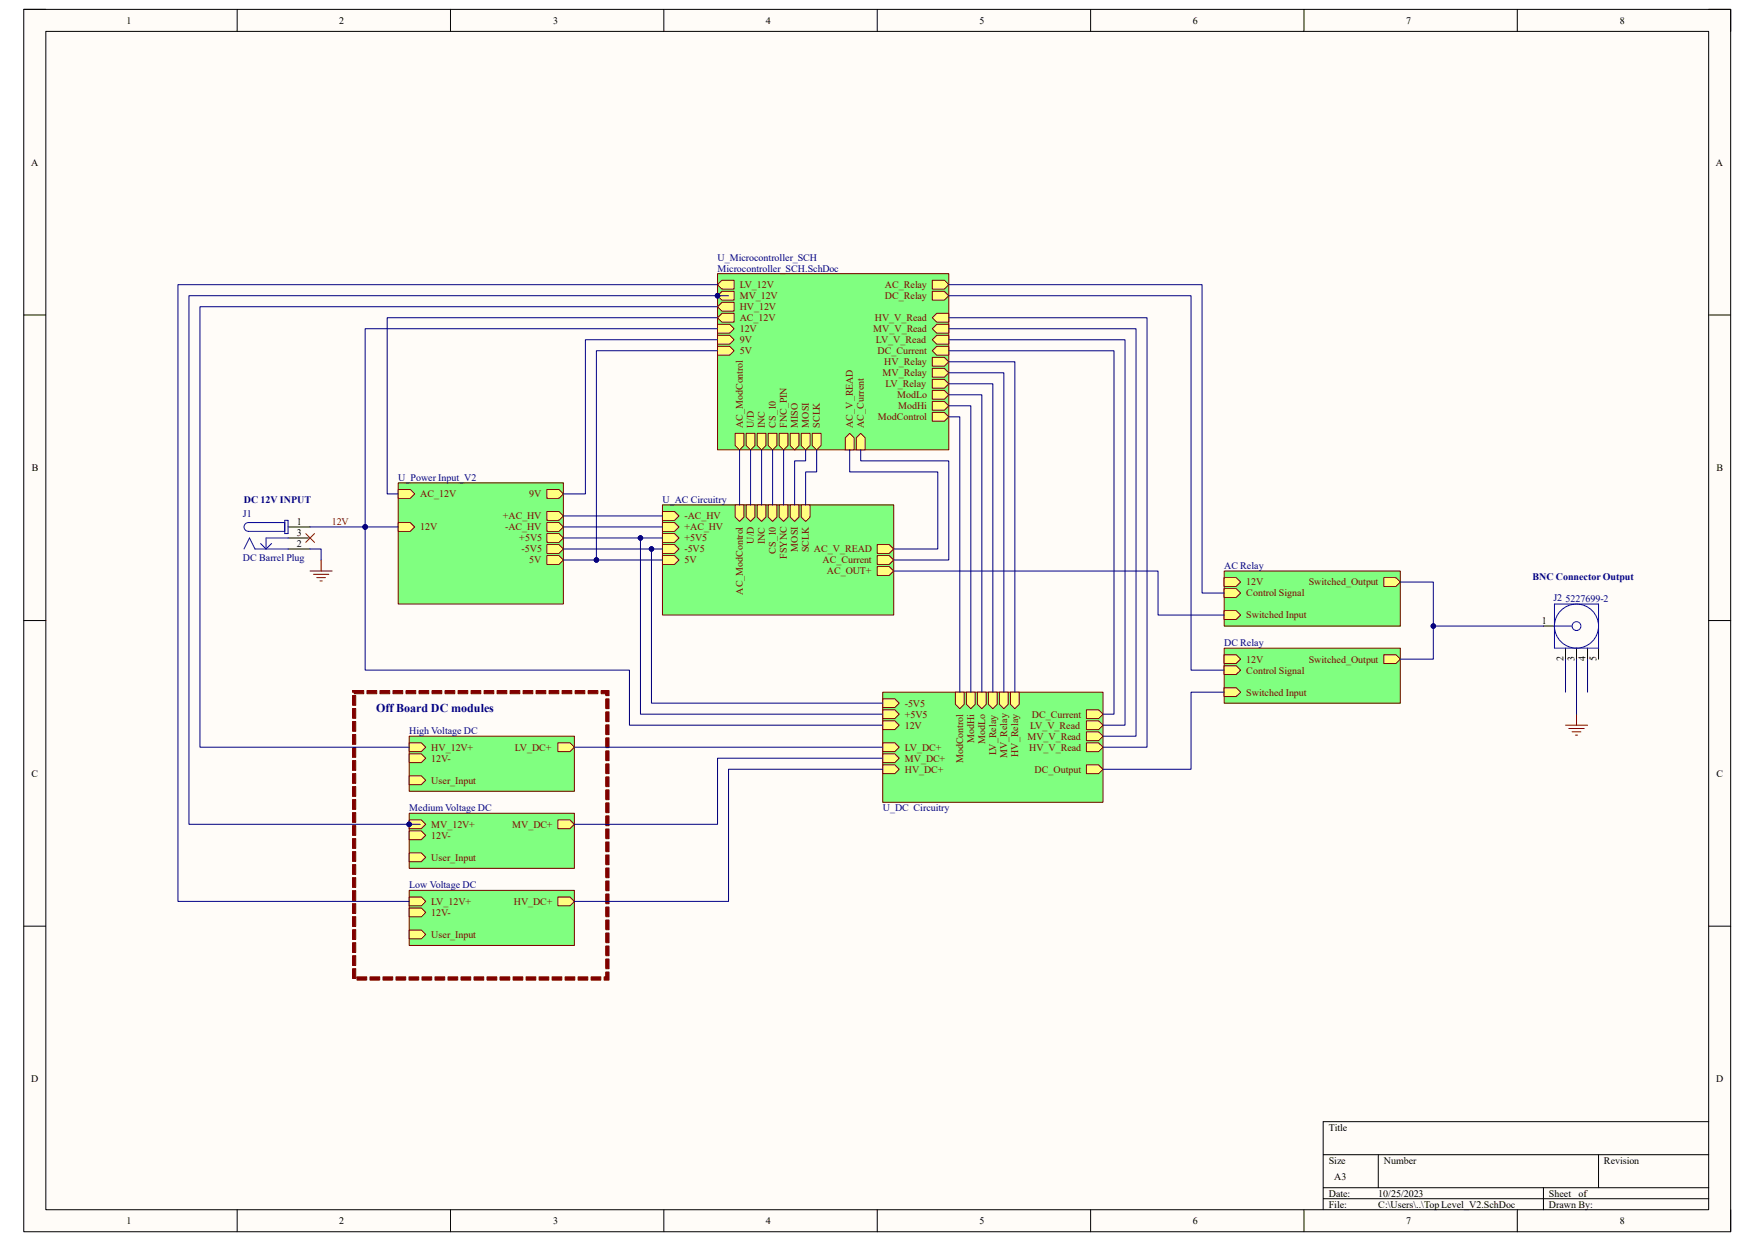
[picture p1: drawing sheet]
<svg xmlns="http://www.w3.org/2000/svg" width="297mm" height="210mm" viewBox="0 0 297 210" stroke-linecap="round" stroke-linejoin="round" font-family="sans-serif">
<path d="M4 1.6h288.9v206.8h-288.9z" fill-rule="evenodd" fill="#fffcf8"/>
<path d="M4 1.6h288.9v206.8h-288.9z" fill="none" stroke="#000" stroke-width=".17"/>
<path d="M7.8 5.3h281.4v199.4h-281.4z" fill-rule="evenodd" fill="#fffcf8"/>
<g fill="none" stroke="#000" stroke-width=".17">
<path d="M4 1.6h3.7M7.8 5.3h281.4v199.4h-281.4zM40.1 1.6v3.7M76.2 1.6v3.7M112.3 1.6v3.7M148.5 1.6v3.7M184.6 1.6v3.7M220.7 1.6v3.7M256.8 1.6v3.7M289.2 1.6h3.7v3.7M4 53.3h3.7M289.2 53.3h3.7"/>
<path d="M4 105h3.8M289.2 105h3.7M4 156.7h3.8M289.2 156.7h3.7M223.9 195.4h65.3M233.3 195.4v5.6M270.5 195.4v5.6M289.2 189.8h-65.3v14.9M40.1 204.7v3.7M76.2 204.7v3.7M112.4 204.7v3.7M148.5 204.7v3.7"/>
<path d="M184.6 204.7v3.7M220.7 204.7v3.7M223.9 201h65.3M223.9 202.9h65.3M256.8 204.7v3.7M261.2 201v3.7M292.9 204.7v3.7"/>
</g>
<path d="M121.4 46.3h39.2v29.8h-39.2z" fill-rule="evenodd" fill="#80ff80"/>
<path d="M121.4 46.3h39.2v29.8h-39.2z" fill="none" stroke="#800000" stroke-width=".17"/>
<circle cx="121.4" cy="50" r=".37" fill="#000080"/>
<circle cx="121.4" cy="50" r=".37" fill="none" stroke="#000080" stroke-width=".17"/>
<path d="M121.4 56.7h2.1l.7 .8-.7 .7h-2.1z" fill-rule="evenodd" fill="#ffff80"/>
<path d="M121.4 56.7h2.1l.7 .8-.7 .7h-2.1z" fill="none" stroke="#800000" stroke-width=".17"/>
<path d="M143.8 73.3l.7 .8v2h-1.4v-2z" fill-rule="evenodd" fill="#ffff80"/>
<path d="M143.8 73.3l.7 .8v2h-1.4v-2z" fill="none" stroke="#800000" stroke-width=".17"/>
<path d="M157.8 57.5l.7-.8h2.1v1.5h-2.1z" fill-rule="evenodd" fill="#ffff80"/>
<path d="M157.8 57.5l.7-.8h2.1v1.5h-2.1z" fill="none" stroke="#800000" stroke-width=".17"/>
<path d="M157.8 55.6l.7-.7h2.1v1.5h-2.1z" fill-rule="evenodd" fill="#ffff80"/>
<path d="M157.8 55.6l.7-.7h2.1v1.5h-2.1z" fill="none" stroke="#800000" stroke-width=".17"/>
<path d="M157.8 53.8l.7-.8h2.1v1.5h-2.1z" fill-rule="evenodd" fill="#ffff80"/>
<path d="M157.8 53.8l.7-.8h2.1v1.5h-2.1z" fill="none" stroke="#800000" stroke-width=".17"/>
<path d="M157.8 69.8h2l.8 .7-.8 .8h-2z" fill-rule="evenodd" fill="#ffff80"/>
<path d="M157.8 69.8h2l.8 .7-.8 .8h-2z" fill="none" stroke="#800000" stroke-width=".17"/>
<path d="M157.8 47.4h2l.8 .8-.8 .7h-2z" fill-rule="evenodd" fill="#ffff80"/>
<path d="M157.8 47.4h2l.8 .8-.8 .7h-2z" fill="none" stroke="#800000" stroke-width=".17"/>
<path d="M157.8 59.4l.7-.8h2.1v1.5h-2.1z" fill-rule="evenodd" fill="#ffff80"/>
<path d="M157.8 59.4l.7-.8h2.1v1.5h-2.1z" fill="none" stroke="#800000" stroke-width=".17"/>
<path d="M144.9 74.1l.8-.8 .7 .8v2h-1.5z" fill-rule="evenodd" fill="#ffff80"/>
<path d="M144.9 74.1l.8-.8 .7 .8v2h-1.5z" fill="none" stroke="#800000" stroke-width=".17"/>
<path d="M157.8 49.3h2l.8 .7-.8 .8h-2z" fill-rule="evenodd" fill="#ffff80"/>
<path d="M157.8 49.3h2l.8 .7-.8 .8h-2z" fill="none" stroke="#800000" stroke-width=".17"/>
<path d="M131.9 73.3h1.5v2.1l-.8 .7-.7-.7z" fill-rule="evenodd" fill="#ffff80"/>
<path d="M131.9 73.3h1.5v2.1l-.8 .7-.7-.7z" fill="none" stroke="#800000" stroke-width=".17"/>
<path d="M157.8 64.2h2l.8 .7-.8 .8h-2z" fill-rule="evenodd" fill="#ffff80"/>
<path d="M157.8 64.2h2l.8 .7-.8 .8h-2z" fill="none" stroke="#800000" stroke-width=".17"/>
<path d="M157.8 62.3h2l.8 .8-.8 .7h-2z" fill-rule="evenodd" fill="#ffff80"/>
<path d="M157.8 62.3h2l.8 .8-.8 .7h-2z" fill="none" stroke="#800000" stroke-width=".17"/>
<path d="M157.8 60.5h2l.8 .7-.8 .8h-2z" fill-rule="evenodd" fill="#ffff80"/>
<path d="M157.8 60.5h2l.8 .7-.8 .8h-2z" fill="none" stroke="#800000" stroke-width=".17"/>
<path d="M157.8 66.1h2l.8 .7-.8 .8h-2z" fill-rule="evenodd" fill="#ffff80"/>
<path d="M157.8 66.1h2l.8 .7-.8 .8h-2z" fill="none" stroke="#800000" stroke-width=".17"/>
<path d="M157.8 67.9h2l.8 .8-.8 .7h-2z" fill-rule="evenodd" fill="#ffff80"/>
<path d="M157.8 67.9h2l.8 .8-.8 .7h-2z" fill="none" stroke="#800000" stroke-width=".17"/>
<path d="M130 73.3h1.5v2.1l-.7 .7-.8-.7z" fill-rule="evenodd" fill="#ffff80"/>
<path d="M130 73.3h1.5v2.1l-.7 .7-.8-.7z" fill="none" stroke="#800000" stroke-width=".17"/>
<path d="M124.4 73.3h1.5v2.1l-.7 .7-.8-.7z" fill-rule="evenodd" fill="#ffff80"/>
<path d="M124.4 73.3h1.5v2.1l-.7 .7-.8-.7z" fill="none" stroke="#800000" stroke-width=".17"/>
<path d="M128.1 73.3h1.5v2.1l-.7 .7-.8-.7z" fill-rule="evenodd" fill="#ffff80"/>
<path d="M128.1 73.3h1.5v2.1l-.7 .7-.8-.7z" fill="none" stroke="#800000" stroke-width=".17"/>
<path d="M126.3 73.3h1.5v2.1l-.8 .7-.7-.7z" fill-rule="evenodd" fill="#ffff80"/>
<path d="M126.3 73.3h1.5v2.1l-.8 .7-.7-.7z" fill="none" stroke="#800000" stroke-width=".17"/>
<path d="M121.4 54.9h2.1l.7 .7-.7 .8h-2.1z" fill-rule="evenodd" fill="#ffff80"/>
<path d="M121.4 54.9h2.1l.7 .7-.7 .8h-2.1z" fill="none" stroke="#800000" stroke-width=".17"/>
<path d="M121.4 48.2l.8-.8h2v1.5h-2z" fill-rule="evenodd" fill="#ffff80"/>
<path d="M121.4 48.2l.8-.8h2v1.5h-2z" fill="none" stroke="#800000" stroke-width=".17"/>
<path d="M121.4 50l.8-.7h2v1.5h-2z" fill-rule="evenodd" fill="#ffff80"/>
<path d="M121.4 50l.8-.7h2v1.5h-2z" fill="none" stroke="#800000" stroke-width=".17"/>
<circle cx="121.4" cy="50" r=".37" fill="#000080"/>
<circle cx="121.4" cy="50" r=".37" fill="none" stroke="#000080" stroke-width=".17"/>
<path d="M121.4 51.9l.8-.7h2v1.5h-2z" fill-rule="evenodd" fill="#ffff80"/>
<path d="M121.4 51.9l.8-.7h2v1.5h-2z" fill="none" stroke="#800000" stroke-width=".17"/>
<path d="M121.4 53.8l.8-.8h2v1.5h-2z" fill-rule="evenodd" fill="#ffff80"/>
<path d="M121.4 53.8l.8-.8h2v1.5h-2z" fill="none" stroke="#800000" stroke-width=".17"/>
<path d="M133.7 73.3h1.5v2.1l-.7 .7-.8-.7z" fill-rule="evenodd" fill="#ffff80"/>
<path d="M133.7 73.3h1.5v2.1l-.7 .7-.8-.7z" fill="none" stroke="#800000" stroke-width=".17"/>
<path d="M135.6 73.3h1.5v2.1l-.8 .7-.7-.7z" fill-rule="evenodd" fill="#ffff80"/>
<path d="M135.6 73.3h1.5v2.1l-.8 .7-.7-.7z" fill="none" stroke="#800000" stroke-width=".17"/>
<path d="M137.5 73.3h1.5v2.1l-.8 .7-.7-.7z" fill-rule="evenodd" fill="#ffff80"/>
<path d="M137.5 73.3h1.5v2.1l-.8 .7-.7-.7z" fill="none" stroke="#800000" stroke-width=".17"/>
<path d="M121.4 58.6h2.1l.7 .8-.7 .7h-2.1z" fill-rule="evenodd" fill="#ffff80"/>
<path d="M121.4 58.6h2.1l.7 .8-.7 .7h-2.1z" fill="none" stroke="#800000" stroke-width=".17"/>
<path d="M69.3 150.7h27.9v9.3h-27.9z" fill-rule="evenodd" fill="#80ff80"/>
<path d="M69.3 150.7h27.9v9.3h-27.9z" fill="none" stroke="#800000" stroke-width=".17"/>
<path d="M69.3 151.8h2l.7 .7-.7 .8h-2z" fill-rule="evenodd" fill="#ffff80"/>
<path d="M69.3 151.8h2l.7 .7-.7 .8h-2z" fill="none" stroke="#800000" stroke-width=".17"/>
<path d="M69.3 153.7h2l.7 .7-.7 .8h-2z" fill-rule="evenodd" fill="#ffff80"/>
<path d="M69.3 153.7h2l.7 .7-.7 .8h-2z" fill="none" stroke="#800000" stroke-width=".17"/>
<path d="M69.3 157.4h2l.7 .7-.7 .8h-2z" fill-rule="evenodd" fill="#ffff80"/>
<path d="M69.3 157.4h2l.7 .7-.7 .8h-2z" fill="none" stroke="#800000" stroke-width=".17"/>
<path d="M94.4 151.8h2.1l.7 .7-.7 .8h-2.1z" fill-rule="evenodd" fill="#ffff80"/>
<path d="M94.4 151.8h2.1l.7 .7-.7 .8h-2.1z" fill="none" stroke="#800000" stroke-width=".17"/>
<path d="M69.3 124.6h27.9v9.3h-27.9z" fill-rule="evenodd" fill="#80ff80"/>
<path d="M69.3 124.6h27.9v9.3h-27.9z" fill="none" stroke="#800000" stroke-width=".17"/>
<path d="M69.3 125.7h2l.7 .7-.7 .8h-2z" fill-rule="evenodd" fill="#ffff80"/>
<path d="M69.3 125.7h2l.7 .7-.7 .8h-2z" fill="none" stroke="#800000" stroke-width=".17"/>
<path d="M69.3 127.6h2l.7 .7-.7 .8h-2z" fill-rule="evenodd" fill="#ffff80"/>
<path d="M69.3 127.6h2l.7 .7-.7 .8h-2z" fill="none" stroke="#800000" stroke-width=".17"/>
<path d="M69.3 131.3h2l.7 .7-.7 .8h-2z" fill-rule="evenodd" fill="#ffff80"/>
<path d="M69.3 131.3h2l.7 .7-.7 .8h-2z" fill="none" stroke="#800000" stroke-width=".17"/>
<path d="M94.4 125.7h2.1l.7 .7-.7 .8h-2.1z" fill-rule="evenodd" fill="#ffff80"/>
<path d="M94.4 125.7h2.1l.7 .7-.7 .8h-2.1z" fill="none" stroke="#800000" stroke-width=".17"/>
<path d="M69.3 137.6h27.9v9.3h-27.9z" fill-rule="evenodd" fill="#80ff80"/>
<path d="M69.3 137.6h27.9v9.3h-27.9z" fill="none" stroke="#800000" stroke-width=".17"/>
<circle cx="69.3" cy="139.5" r=".37" fill="#000080"/>
<circle cx="69.3" cy="139.5" r=".37" fill="none" stroke="#000080" stroke-width=".17"/>
<path d="M69.3 138.8h2l.7 .7-.7 .7h-2z" fill-rule="evenodd" fill="#ffff80"/>
<path d="M69.3 138.8h2l.7 .7-.7 .7h-2z" fill="none" stroke="#800000" stroke-width=".17"/>
<circle cx="69.3" cy="139.5" r=".37" fill="#000080"/>
<circle cx="69.3" cy="139.5" r=".37" fill="none" stroke="#000080" stroke-width=".17"/>
<path d="M69.3 140.6h2l.7 .8-.7 .7h-2z" fill-rule="evenodd" fill="#ffff80"/>
<path d="M69.3 140.6h2l.7 .8-.7 .7h-2z" fill="none" stroke="#800000" stroke-width=".17"/>
<path d="M69.3 144.3h2l.7 .8-.7 .7h-2z" fill-rule="evenodd" fill="#ffff80"/>
<path d="M69.3 144.3h2l.7 .8-.7 .7h-2z" fill="none" stroke="#800000" stroke-width=".17"/>
<path d="M94.4 138.8h2.1l.7 .7-.7 .7h-2.1z" fill-rule="evenodd" fill="#ffff80"/>
<path d="M52.5 96.6h3.7M53 97.2h2.6M53.6 97.8h1.5M54.2 98.3h.3M54.3 94.8v1.8M94.4 138.8h2.1l.7 .7-.7 .7h-2.1z" fill="none" stroke="#800000" stroke-width=".17"/>
<path d="M59.7 163.9h.5v1.7h-.5zM59.7 161.7h.5v1.7h-.5zM59.7 159.5h.5v1.7h-.5zM59.7 157.3h.5v1.7h-.5zM59.7 155.1h.5v1.7h-.5zM59.7 152.9h.5v1.7h-.5zM59.7 150.7h.5v1.7h-.5zM59.7 148.5h.5v1.7h-.5zM59.7 146.3h.5v1.7h-.5zM59.7 144.1h.5v1.7h-.5zM59.7 141.9h.5v1.7h-.5zM59.7 139.7h.5v1.7h-.5zM59.7 137.5h.5v1.7h-.5zM59.7 135.3h.5v1.7h-.5zM59.7 133.1h.5v1.7h-.5zM59.7 130.9h.5v1.7h-.5zM59.7 128.7h.5v1.7h-.5zM59.7 126.5h.5v1.7h-.5zM59.7 124.3h.5v1.7h-.5zM59.7 122.1h.5v1.7h-.5zM59.7 119.9h.5v1.7h-.5zM59.7 117.7h.5v1.7h-.5zM59.7 116.9h1.9v.5h-1.7l.3-.3-.5 .1zM62.1 116.9h1.7v.5h-1.7zM64.3 116.9h1.7v.5h-1.7zM66.5 116.9h1.7v.5h-1.7zM68.7 116.9h1.7v.5h-1.7zM70.9 116.9h1.7v.5h-1.7zM73.1 116.9h1.7v.5h-1.7zM75.3 116.9h1.7v.5h-1.7zM77.5 116.9h1.7v.5h-1.7zM79.7 116.9h1.7v.5h-1.7zM81.9 116.9h1.7v.5h-1.7zM84.1 116.9h1.7v.5h-1.7zM86.3 116.9h1.7v.5h-1.7zM88.5 116.9h1.7v.5h-1.7zM90.7 116.9h1.7v.5h-1.7zM92.9 116.9h1.7v.5h-1.7zM95.1 116.9h1.7v.5h-1.7zM97.3 116.9h1.7v.5h-1.7zM99.5 116.9h1.7v.5h-1.7zM101.7 116.9h1.4v.8h-.6v-.6l.3 .3h-1.1zM102.5 118.3h.6v1.6h-.6zM102.5 120.5h.6v1.6h-.6zM102.5 122.7h.6v1.6h-.6zM102.5 124.9h.6v1.6h-.6zM102.5 127.1h.6v1.6h-.6zM102.5 129.3h.6v1.6h-.6zM102.5 131.5h.6v1.6h-.6zM102.5 133.7h.6v1.6h-.6zM102.5 135.9h.6v1.6h-.6zM102.5 138.1h.6v1.6h-.6zM102.5 140.3h.6v1.6h-.6zM102.5 142.5h.6v1.6h-.6zM102.5 144.7h.6v1.6h-.6zM102.5 146.9h.6v1.6h-.6zM102.5 149.1h.6v1.6h-.6zM102.5 151.3h.6v1.6h-.6zM102.5 153.5h.6v1.6h-.6zM102.5 155.7h.6v1.6h-.6zM102.5 157.9h.6v1.6h-.6zM102.5 160.1h.6v1.6h-.6zM102.5 162.3h.6v1.6h-.6zM102.5 164.5h.6v1.4h-.9v-.6h.6l-.3 .3zM100 165.3h1.7v.6h-1.7zM97.8 165.3h1.7v.6h-1.7zM95.6 165.3h1.7v.6h-1.7zM93.4 165.3h1.7v.6h-1.7zM91.2 165.3h1.7v.6h-1.7zM89 165.3h1.7v.6h-1.7zM86.8 165.3h1.7v.6h-1.7zM84.6 165.3h1.7v.6h-1.7zM82.4 165.3h1.7v.6h-1.7zM80.2 165.3h1.7v.6h-1.7zM78 165.3h1.7v.6h-1.7zM75.8 165.3h1.7v.6h-1.7zM73.6 165.3h1.7v.6h-1.7zM71.4 165.3h1.7v.6h-1.7zM69.2 165.3h1.7v.6h-1.7zM67 165.3h1.7v.6h-1.7zM64.8 165.3h1.7v.6h-1.7zM62.6 165.3h1.7v.6h-1.7zM60.4 165.3h1.7v.6h-1.7z" fill="#800000" stroke="#800000" stroke-width=".17"/>
<path d="M48.8 89.2h3.7M48.8 91h3.7M48.8 92.9h3.7" fill="none" stroke="#000" stroke-width=".17"/>
<path d="M41.3 92.9l.9-1.9 1 1.9h5.6M44.1 92l.9 .9M46 92l-1 .9M48.2 88.4h-6.2a.74 .74 0 0 0-.7 .8 .74 .74 0 0 0 .7 .7h6.2M48.2 88.1h.6v2.2h-.6zM48.8 91h-3.8v1.9" fill="none" stroke="#00f" stroke-width=".17"/>
<path d="M51.7 90.3l1.5 1.5M53.2 90.3l-1.5 1.5" fill="none" stroke="#f00" stroke-width=".17"/>
<path d="M67.4 81.7h27.9v20.5h-27.9z" fill-rule="evenodd" fill="#80ff80"/>
<path d="M67.4 81.7h27.9v20.5h-27.9z" fill="none" stroke="#800000" stroke-width=".17"/>
<path d="M92.5 92.2h2.1l.7 .7-.7 .8h-2.1z" fill-rule="evenodd" fill="#ffff80"/>
<path d="M92.5 92.2h2.1l.7 .7-.7 .8h-2.1z" fill="none" stroke="#800000" stroke-width=".17"/>
<path d="M92.5 90.3h2.1l.7 .7-.7 .8h-2.1z" fill-rule="evenodd" fill="#ffff80"/>
<path d="M92.5 90.3h2.1l.7 .7-.7 .8h-2.1z" fill="none" stroke="#800000" stroke-width=".17"/>
<path d="M92.5 94h2.1l.7 .8-.7 .7h-2.1z" fill-rule="evenodd" fill="#ffff80"/>
<path d="M92.5 94h2.1l.7 .8-.7 .7h-2.1z" fill="none" stroke="#800000" stroke-width=".17"/>
<path d="M92.5 82.8h2.1l.7 .8-.7 .7h-2.1z" fill-rule="evenodd" fill="#ffff80"/>
<path d="M92.5 82.8h2.1l.7 .8-.7 .7h-2.1z" fill="none" stroke="#800000" stroke-width=".17"/>
<path d="M67.4 82.8h2l.8 .8-.8 .7h-2z" fill-rule="evenodd" fill="#ffff80"/>
<path d="M67.4 82.8h2l.8 .8-.8 .7h-2z" fill="none" stroke="#800000" stroke-width=".17"/>
<path d="M92.5 88.4h2.1l.7 .8-.7 .7h-2.1z" fill-rule="evenodd" fill="#ffff80"/>
<path d="M92.5 88.4h2.1l.7 .8-.7 .7h-2.1z" fill="none" stroke="#800000" stroke-width=".17"/>
<path d="M92.5 86.6h2.1l.7 .7-.7 .8h-2.1z" fill-rule="evenodd" fill="#ffff80"/>
<path d="M92.5 86.6h2.1l.7 .7-.7 .8h-2.1z" fill="none" stroke="#800000" stroke-width=".17"/>
<path d="M67.4 88.4h2l.8 .8-.8 .7h-2z" fill-rule="evenodd" fill="#ffff80"/>
<path d="M67.4 88.4h2l.8 .8-.8 .7h-2zM264.9 122.7h3.8M265.5 123.3h2.6M266.1 123.8h1.4M266.6 124.4h.4M266.8 120.9v1.8" fill="none" stroke="#800000" stroke-width=".17"/>
<path d="M261.2 105.9h1.9M264.9 109.7v1.8M266.8 109.7v1.8M268.7 109.7v1.8M270.5 109.7v1.8" fill="none" stroke="#000" stroke-width=".17"/>
<g fill="none" stroke="#00f" stroke-width=".17">
<path d="M263.1 102.2h7.4v7.5h-7.4zM263.1 105.9h3"/>
<circle cx="266.8" cy="106" r="3.7"/>
<circle cx="266.8" cy="106" r=".75"/>
</g>
<path d="M149.4 117.1h37.3v18.7h-37.3z" fill-rule="evenodd" fill="#80ff80"/>
<path d="M149.4 117.1h37.3v18.7h-37.3z" fill="none" stroke="#800000" stroke-width=".17"/>
<path d="M149.4 125.7h2l.8 .7-.8 .8h-2z" fill-rule="evenodd" fill="#ffff80"/>
<path d="M149.4 125.7h2l.8 .7-.8 .8h-2z" fill="none" stroke="#800000" stroke-width=".17"/>
<path d="M149.4 127.6h2l.8 .7-.8 .8h-2z" fill-rule="evenodd" fill="#ffff80"/>
<path d="M149.4 127.6h2l.8 .7-.8 .8h-2z" fill="none" stroke="#800000" stroke-width=".17"/>
<path d="M149.4 129.4h2l.8 .8-.8 .7h-2z" fill-rule="evenodd" fill="#ffff80"/>
<path d="M149.4 129.4h2l.8 .8-.8 .7h-2z" fill="none" stroke="#800000" stroke-width=".17"/>
<path d="M183.9 123.8h2l.8 .8-.8 .7h-2z" fill-rule="evenodd" fill="#ffff80"/>
<path d="M183.9 123.8h2l.8 .8-.8 .7h-2z" fill="none" stroke="#800000" stroke-width=".17"/>
<path d="M183.9 122h2l.8 .7-.8 .8h-2z" fill-rule="evenodd" fill="#ffff80"/>
<path d="M183.9 122h2l.8 .7-.8 .8h-2z" fill="none" stroke="#800000" stroke-width=".17"/>
<path d="M183.9 125.7h2l.8 .7-.8 .8h-2z" fill-rule="evenodd" fill="#ffff80"/>
<path d="M183.9 125.7h2l.8 .7-.8 .8h-2z" fill="none" stroke="#800000" stroke-width=".17"/>
<path d="M149.4 120.1h2l.8 .8-.8 .7h-2z" fill-rule="evenodd" fill="#ffff80"/>
<path d="M149.4 120.1h2l.8 .8-.8 .7h-2z" fill="none" stroke="#800000" stroke-width=".17"/>
<path d="M149.4 118.3h2l.8 .7-.8 .7h-2z" fill-rule="evenodd" fill="#ffff80"/>
<path d="M149.4 118.3h2l.8 .7-.8 .7h-2z" fill="none" stroke="#800000" stroke-width=".17"/>
<path d="M161.7 117.1h1.5v2.1l-.8 .7-.7-.7z" fill-rule="evenodd" fill="#ffff80"/>
<path d="M161.7 117.1h1.5v2.1l-.8 .7-.7-.7z" fill="none" stroke="#800000" stroke-width=".17"/>
<path d="M183.9 120.1h2l.8 .8-.8 .7h-2z" fill-rule="evenodd" fill="#ffff80"/>
<path d="M183.9 120.1h2l.8 .8-.8 .7h-2z" fill="none" stroke="#800000" stroke-width=".17"/>
<path d="M183.9 129.4h2l.8 .8-.8 .7h-2z" fill-rule="evenodd" fill="#ffff80"/>
<path d="M183.9 129.4h2l.8 .8-.8 .7h-2z" fill="none" stroke="#800000" stroke-width=".17"/>
<path d="M149.4 122h2l.8 .7-.8 .8h-2z" fill-rule="evenodd" fill="#ffff80"/>
<path d="M149.4 122h2l.8 .7-.8 .8h-2z" fill="none" stroke="#800000" stroke-width=".17"/>
<path d="M163.6 117.1h1.4v2.1l-.7 .7-.7-.7z" fill-rule="evenodd" fill="#ffff80"/>
<path d="M163.6 117.1h1.4v2.1l-.7 .7-.7-.7z" fill="none" stroke="#800000" stroke-width=".17"/>
<path d="M165.4 117.1h1.5v2.1l-.7 .7-.8-.7z" fill-rule="evenodd" fill="#ffff80"/>
<path d="M165.4 117.1h1.5v2.1l-.7 .7-.8-.7z" fill="none" stroke="#800000" stroke-width=".17"/>
<path d="M167.3 117.1h1.5v2.1l-.8 .7-.7-.7z" fill-rule="evenodd" fill="#ffff80"/>
<path d="M167.3 117.1h1.5v2.1l-.8 .7-.7-.7z" fill="none" stroke="#800000" stroke-width=".17"/>
<path d="M169.1 117.1h1.5v2.1l-.7 .7-.8-.7z" fill-rule="evenodd" fill="#ffff80"/>
<path d="M169.1 117.1h1.5v2.1l-.7 .7-.8-.7z" fill="none" stroke="#800000" stroke-width=".17"/>
<path d="M171 117.1h1.5v2.1l-.7 .7-.8-.7z" fill-rule="evenodd" fill="#ffff80"/>
<path d="M171 117.1h1.5v2.1l-.7 .7-.8-.7z" fill="none" stroke="#800000" stroke-width=".17"/>
<path d="M207.2 96.6h29.8v9.3h-29.8z" fill-rule="evenodd" fill="#80ff80"/>
<path d="M207.2 96.6h29.8v9.3h-29.8z" fill="none" stroke="#800000" stroke-width=".17"/>
<path d="M207.2 97.8h2l.8 .7-.8 .7h-2z" fill-rule="evenodd" fill="#ffff80"/>
<path d="M207.2 97.8h2l.8 .7-.8 .7h-2z" fill="none" stroke="#800000" stroke-width=".17"/>
<path d="M234.2 97.8h2l.8 .7-.8 .7h-2z" fill-rule="evenodd" fill="#ffff80"/>
<path d="M234.2 97.8h2l.8 .7-.8 .7h-2z" fill="none" stroke="#800000" stroke-width=".17"/>
<path d="M207.2 103.3h2l.8 .8-.8 .7h-2z" fill-rule="evenodd" fill="#ffff80"/>
<path d="M207.2 103.3h2l.8 .8-.8 .7h-2z" fill="none" stroke="#800000" stroke-width=".17"/>
<path d="M207.2 99.6h2l.8 .8-.8 .7h-2z" fill-rule="evenodd" fill="#ffff80"/>
<path d="M207.2 99.6h2l.8 .8-.8 .7h-2z" fill="none" stroke="#800000" stroke-width=".17"/>
<path d="M207.2 109.7h29.8v9.3h-29.8z" fill-rule="evenodd" fill="#80ff80"/>
<path d="M207.2 109.7h29.8v9.3h-29.8z" fill="none" stroke="#800000" stroke-width=".17"/>
<path d="M207.2 110.8h2l.8 .7-.8 .8h-2z" fill-rule="evenodd" fill="#ffff80"/>
<path d="M207.2 110.8h2l.8 .7-.8 .8h-2z" fill="none" stroke="#800000" stroke-width=".17"/>
<path d="M234.2 110.8h2l.8 .7-.8 .8h-2z" fill-rule="evenodd" fill="#ffff80"/>
<path d="M234.2 110.8h2l.8 .7-.8 .8h-2z" fill="none" stroke="#800000" stroke-width=".17"/>
<path d="M207.2 116.4h2l.8 .7-.8 .8h-2z" fill-rule="evenodd" fill="#ffff80"/>
<path d="M207.2 116.4h2l.8 .7-.8 .8h-2z" fill="none" stroke="#800000" stroke-width=".17"/>
<path d="M207.2 112.7h2l.8 .7-.8 .8h-2z" fill-rule="evenodd" fill="#ffff80"/>
<path d="M207.2 112.7h2l.8 .7-.8 .8h-2z" fill="none" stroke="#800000" stroke-width=".17"/>
<path d="M112.1 85.4h39.2v18.7h-39.2z" fill-rule="evenodd" fill="#80ff80"/>
<path d="M112.1 85.4h39.2v18.7h-39.2z" fill="none" stroke="#800000" stroke-width=".17"/>
<path d="M112.1 86.6h2.1l.7 .7-.7 .8h-2.1z" fill-rule="evenodd" fill="#ffff80"/>
<path d="M112.1 86.6h2.1l.7 .7-.7 .8h-2.1z" fill="none" stroke="#800000" stroke-width=".17"/>
<path d="M112.1 88.4h2.1l.7 .8-.7 .7h-2.1z" fill-rule="evenodd" fill="#ffff80"/>
<path d="M112.1 88.4h2.1l.7 .8-.7 .7h-2.1z" fill="none" stroke="#800000" stroke-width=".17"/>
<path d="M148.5 95.9h2l.8 .7-.8 .8h-2z" fill-rule="evenodd" fill="#ffff80"/>
<path d="M148.5 95.9h2l.8 .7-.8 .8h-2z" fill="none" stroke="#800000" stroke-width=".17"/>
<path d="M148.5 92.2h2l.8 .7-.8 .8h-2z" fill-rule="evenodd" fill="#ffff80"/>
<path d="M148.5 92.2h2l.8 .7-.8 .8h-2z" fill="none" stroke="#800000" stroke-width=".17"/>
<path d="M112.1 90.3h2.1l.7 .7-.7 .8h-2.1z" fill-rule="evenodd" fill="#ffff80"/>
<path d="M112.1 90.3h2.1l.7 .7-.7 .8h-2.1z" fill="none" stroke="#800000" stroke-width=".17"/>
<path d="M112.1 92.2h2.1l.7 .7-.7 .8h-2.1z" fill-rule="evenodd" fill="#ffff80"/>
<path d="M112.1 92.2h2.1l.7 .7-.7 .8h-2.1z" fill="none" stroke="#800000" stroke-width=".17"/>
<path d="M112.1 94h2.1l.7 .8-.7 .7h-2.1z" fill-rule="evenodd" fill="#ffff80"/>
<path d="M112.1 94h2.1l.7 .8-.7 .7h-2.1z" fill="none" stroke="#800000" stroke-width=".17"/>
<path d="M133.7 85.4h1.5v2.1l-.7 .7-.8-.7z" fill-rule="evenodd" fill="#ffff80"/>
<path d="M133.7 85.4h1.5v2.1l-.7 .7-.8-.7z" fill="none" stroke="#800000" stroke-width=".17"/>
<path d="M135.6 85.4h1.5v2.1l-.8 .7-.7-.7z" fill-rule="evenodd" fill="#ffff80"/>
<path d="M135.6 85.4h1.5v2.1l-.8 .7-.7-.7z" fill="none" stroke="#800000" stroke-width=".17"/>
<path d="M131.9 85.4h1.5v2.1l-.8 .7-.7-.7z" fill-rule="evenodd" fill="#ffff80"/>
<path d="M131.9 85.4h1.5v2.1l-.8 .7-.7-.7z" fill="none" stroke="#800000" stroke-width=".17"/>
<path d="M148.5 94h2l.8 .8-.8 .7h-2z" fill-rule="evenodd" fill="#ffff80"/>
<path d="M148.5 94h2l.8 .8-.8 .7h-2z" fill="none" stroke="#800000" stroke-width=".17"/>
<path d="M130 85.4h1.5v2.1l-.7 .7-.8-.7z" fill-rule="evenodd" fill="#ffff80"/>
<path d="M130 85.4h1.5v2.1l-.7 .7-.8-.7z" fill="none" stroke="#800000" stroke-width=".17"/>
<path d="M128.1 85.4h1.5v2.1l-.7 .7-.8-.7z" fill-rule="evenodd" fill="#ffff80"/>
<path d="M128.1 85.4h1.5v2.1l-.7 .7-.8-.7z" fill="none" stroke="#800000" stroke-width=".17"/>
<path d="M126.3 85.4h1.5v2.1l-.8 .7-.7-.7z" fill-rule="evenodd" fill="#ffff80"/>
<path d="M126.3 85.4h1.5v2.1l-.8 .7-.7-.7z" fill="none" stroke="#800000" stroke-width=".17"/>
<path d="M124.4 85.4h1.5v2.1l-.7 .7-.8-.7z" fill-rule="evenodd" fill="#ffff80"/>
<path d="M124.4 85.4h1.5v2.1l-.7 .7-.8-.7z" fill="none" stroke="#800000" stroke-width=".17"/>
<path d="M52.5 92.9h1.8v1.9M95.3 89.2h16.8M95.3 87.3h16.8M242.6 105.9h18.6M264.9 111.5v5.6M266.8 111.5v9.4M268.7 111.5v5.6" fill="none" stroke="#000080" stroke-width=".17"/>
<circle cx="242.6" cy="105.9" r=".37" fill="#000080"/>
<g fill="none" stroke="#000080" stroke-width=".17">
<path d="M160.6 59.4h27.9v61.5h-1.8M160.6 57.5h29.8v65.2h-3.7M160.6 55.6h31.7v69h-5.6M160.6 53.8h33.5v72.6h-7.4M160.6 50h41v63.4h5.6M160.6 48.2h42.8v52.2h3.8M160.6 70.5h1.8v46.6M160.6 68.7h3.7v48.4M160.6 66.8h5.6v50.3M160.6 64.9h7.4v52.2M160.6 63.1h9.3v54M160.6 61.2h11.2v55.9"/>
<path d="M151.3 96.6h44.7v7.5h11.2M237 98.5h5.6v13h-5.6M207.2 117.1h-5.6v13.1h-14.9M97.2 126.4h52.2M149.4 128.3h-28v11.2h-24.2M149.4 130.2h-26.1v22.3h-26.1"/>
<circle cx="242.6" cy="105.9" r=".37"/>
</g>
<circle cx="242.6" cy="105.9" r=".37" fill="#000080"/>
<g fill="none" stroke="#000080" stroke-width=".17">
<path d="M125.2 76.1v9.3M127 76.1v9.3M128.9 76.1v9.3M130.8 76.1v9.3M132.6 76.1v9.3M136.3 76.1v1.9h-1.8v7.4M138.2 76.1v3.8h-1.9v5.5M143.8 76.1v3.8h14.9v13h-7.4M145.7 76.1v1.9h14.9v16.8h-9.3M95.3 94.8h16.8"/>
<circle cx="242.6" cy="105.9" r=".37"/>
</g>
<circle cx="100.9" cy="94.8" r=".37" fill="#000080"/>
<g fill="none" stroke="#000080" stroke-width=".17">
<path d="M121.4 57.5h-22.3v26.1h-3.8M121.4 59.4h-20.5v35.4"/>
<circle cx="100.9" cy="94.8" r=".37"/>
</g>
<circle cx="100.9" cy="94.8" r=".37" fill="#000080"/>
<g fill="none" stroke="#000080" stroke-width=".17">
<path d="M95.3 91h16.8"/>
<circle cx="100.9" cy="94.8" r=".37"/>
</g>
<circle cx="108.4" cy="91" r=".37" fill="#000080"/>
<g fill="none" stroke="#000080" stroke-width=".17">
<path d="M95.3 92.9h16.8"/>
<circle cx="108.4" cy="91" r=".37"/>
</g>
<circle cx="110.3" cy="92.9" r=".37" fill="#000080"/>
<g fill="none" stroke="#000080" stroke-width=".17">
<path d="M110.3 92.9v26.1h39.1"/>
<circle cx="110.3" cy="92.9" r=".37"/>
</g>
<circle cx="110.3" cy="92.9" r=".37" fill="#000080"/>
<g fill="none" stroke="#000080" stroke-width=".17">
<path d="M108.4 91v29.9h41"/>
<circle cx="110.3" cy="92.9" r=".37"/>
</g>
<circle cx="108.4" cy="91" r=".37" fill="#000080"/>
<g fill="none" stroke="#000080" stroke-width=".17">
<path d="M61.8 89.2h5.6"/>
<circle cx="108.4" cy="91" r=".37"/>
</g>
<circle cx="61.8" cy="89.2" r=".37" fill="#000080"/>
<g fill="none" stroke="#000080" stroke-width=".17">
<path d="M121.4 53.8h-55.9v29.8h1.9M121.4 48.2h-91.3v104.3h39.2M61.8 89.2v24.2h44.7v9.3h42.9"/>
<circle cx="61.8" cy="89.2" r=".37"/>
</g>
<circle cx="61.8" cy="89.2" r=".37" fill="#000080"/>
<g fill="none" stroke="#000080" stroke-width=".17">
<path d="M121.4 55.6h-59.6v33.6h-9.3"/>
<circle cx="61.8" cy="89.2" r=".37"/>
</g>
<circle cx="61.8" cy="89.2" r=".37" fill="#000080"/>
<g fill="none" stroke="#000080" stroke-width=".17">
<path d="M123.3 50h-91.3v89.5h39.1"/>
<circle cx="61.8" cy="89.2" r=".37"/>
</g>
<circle cx="121.4" cy="50" r=".37" fill="#000080"/>
<circle cx="121.4" cy="50" r=".37" fill="none" stroke="#000080" stroke-width=".17"/>
<circle cx="69.3" cy="139.5" r=".37" fill="#000080"/>
<g fill="none" stroke="#000080" stroke-width=".17">
<path d="M121.4 51.9h-87.6v74.5h35.5"/>
<circle cx="69.3" cy="139.5" r=".37"/>
</g>
<text font-size="2" fill="#000080" x="63.7" y="120.4">Off Board DC modules</text>
<g font-size="1.7">
<text x="21.4" y="4">1</text>
<text x="57.4" y="4">2</text>
<text x="93.6" y="4">3</text>
<text x="129.6" y="4">4</text>
<text x="165.8" y="4">5</text>
<text x="201.8" y="4">6</text>
<text x="238" y="4">7</text>
<text x="274.1" y="4">8</text>
<text x="5.3" y="28">A</text>
<text x="290.4" y="28">A</text>
<text x="5.4" y="79.8">B</text>
<text x="290.5" y="79.8">B</text>
<text x="50.2" y="88.8">1</text>
<text x="50.2" y="90.7">3</text>
<text x="50.2" y="92.5">2</text>
<text x="260.9" y="105.6">1</text>
<text x="264.6" y="111.9" transform="rotate(-90 264.6 111.9)">2</text>
<text x="266.4" y="111.9" transform="rotate(-90 266.4 111.9)">3</text>
<text x="268.3" y="111.9" transform="rotate(-90 268.3 111.9)">4</text>
<text x="270.2" y="111.9" transform="rotate(-90 270.2 111.9)">5</text>
<text x="5.3" y="131.4">C</text>
<text x="290.5" y="131.4">C</text>
<text x="5.3" y="183.2">D</text>
<text x="290.4" y="183.2">D</text>
<text x="224.9" y="191.3">Title</text>
<text x="224.9" y="196.9">Size</text>
<text x="234.2" y="196.9">Number</text>
<text x="271.4" y="196.9">Revision</text>
<text x="224.9" y="202.5">Date:</text>
<text x="225.8" y="199.7">A3</text>
<text x="233.3" y="202.5">10/25/2023</text>
<text x="262.1" y="202.5">Sheet</text>
<text x="267.2" y="202.5">of</text>
<text x="21.4" y="207.2">1</text>
<text x="57.4" y="207.2">2</text>
<text x="93.6" y="207.2">3</text>
<text x="129.6" y="207.2">4</text>
<text x="165.8" y="207.2">5</text>
<text x="201.8" y="207.2">6</text>
<text x="224.9" y="204.4">File:</text>
<text x="233.3" y="204.4">C:\Users\..\Top Level_V2.SchDoc</text>
<text x="238" y="207.2">7</text>
<text x="262.1" y="204.4">Drawn By:</text>
<text x="274.1" y="207.2">8</text>
</g>
<g font-size="1.7" fill="#000080">
<text x="121.4" y="44.1">U_Microcontroller_SCH</text>
<text x="121.4" y="46">Microcontroller_SCH.SchDoc</text>
<text x="67.4" y="81.4">U_Power Input_V2</text>
<text x="41.1" y="87.5">J1</text>
<text x="41.3" y="85.1">DC 12V INPUT</text>
<text x="112.1" y="85.1">U_AC Circuitry</text>
<text x="41.1" y="95">DC Barrel Plug</text>
<text x="207.2" y="96.3">AC Relay</text>
<text x="259.3" y="98.1">BNC Connector Output</text>
<text x="262.9" y="101.7">J2</text>
<text x="264.9" y="101.9">5227699-2</text>
<text x="207.2" y="109.3">DC Relay</text>
<text x="69.3" y="124.2">High Voltage DC</text>
<text x="69.3" y="137.3">Medium Voltage DC</text>
<text x="149.4" y="137.3">U_DC Circuitry</text>
<text x="69.3" y="150.3">Low Voltage DC</text>
</g>
<g font-size="1.7" fill="#800000">
<text x="125.2" y="48.8">LV_12V</text>
<text x="125.2" y="50.6">MV_12V</text>
<text x="125.2" y="52.5">HV_12V</text>
<text x="149.7" y="48.8">AC_Relay</text>
<text x="149.7" y="50.6">DC_Relay</text>
<text x="125.2" y="58.1">9V</text>
<text x="125.2" y="56.2">12V</text>
<text x="125.2" y="54.4">AC_12V</text>
<text x="125.2" y="59.9">5V</text>
<text x="147.8" y="56.2">MV_V_Read</text>
<text x="148" y="54.4">HV_V_Read</text>
<text x="148.3" y="58.1">LV_V_Read</text>
<text x="148.5" y="59.9">DC_Current</text>
<text x="149.4" y="63.7">MV_Relay</text>
<text x="149.6" y="61.8">HV_Relay</text>
<text x="149.9" y="65.5">LV_Relay</text>
<text x="148.5" y="71.1">ModControl</text>
<text x="151.8" y="67.4">ModLo</text>
<text x="152" y="69.3">ModHi</text>
<text x="125.7" y="72.4" transform="rotate(-90 125.7 72.4)">AC_ModControl</text>
<text x="127.6" y="72.4" transform="rotate(-90 127.6 72.4)">U/D</text>
<text x="129.5" y="72.4" transform="rotate(-90 129.5 72.4)">INC</text>
<text x="131.3" y="72.4" transform="rotate(-90 131.3 72.4)">CS_10</text>
<text x="133.2" y="72.4" transform="rotate(-90 133.2 72.4)">FNC_PIN</text>
<text x="135" y="72.4" transform="rotate(-90 135 72.4)">MISO</text>
<text x="136.9" y="72.4" transform="rotate(-90 136.9 72.4)">MOSI</text>
<text x="138.8" y="72.4" transform="rotate(-90 138.8 72.4)">SCLK</text>
<text x="144.4" y="72.4" transform="rotate(-90 144.4 72.4)">AC_V_READ</text>
<text x="146.2" y="72.4" transform="rotate(-90 146.2 72.4)">AC_Current</text>
<text x="56.1" y="88.8">12V</text>
<text x="71.1" y="84.2">AC_12V</text>
<text x="71.1" y="89.7">12V</text>
<text x="85.1" y="87.9">+AC_HV</text>
<text x="85.5" y="89.7">-AC_HV</text>
<text x="89.6" y="84.2">9V</text>
<text x="115.8" y="87.9">-AC_HV</text>
<text x="115.8" y="89.7">+AC_HV</text>
<text x="87.9" y="91.6">+5V5</text>
<text x="88.3" y="93.5">-5V5</text>
<text x="89.6" y="95.3">5V</text>
<text x="115.8" y="91.6">+5V5</text>
<text x="115.8" y="93.5">-5V5</text>
<text x="115.8" y="95.3">5V</text>
<text x="127.6" y="92" transform="rotate(-90 127.6 92)">U/D</text>
<text x="129.5" y="92" transform="rotate(-90 129.5 92)">INC</text>
<text x="131.3" y="93.7" transform="rotate(-90 131.3 93.7)">CS_10</text>
<text x="133.2" y="94.5" transform="rotate(-90 133.2 94.5)">FSYNC</text>
<text x="135" y="93.3" transform="rotate(-90 135 93.3)">MOSI</text>
<text x="136.9" y="93.5" transform="rotate(-90 136.9 93.5)">SCLK</text>
<text x="137.8" y="93.5">AC_V_READ</text>
<text x="139.2" y="95.3">AC_Current</text>
<text x="125.7" y="100.6" transform="rotate(-90 125.7 100.6)">AC_ModControl</text>
<text x="140" y="97.2">AC_OUT+</text>
<text x="210.9" y="99.1">12V</text>
<text x="210.9" y="100.9">Control Signal</text>
<text x="221.5" y="99.1">Switched_Output</text>
<text x="210.9" y="104.6">Switched Input</text>
<text x="210.9" y="112.1">12V</text>
<text x="221.5" y="112.1">Switched_Output</text>
<text x="153.1" y="119.6">-5V5</text>
<text x="210.9" y="117.7">Switched Input</text>
<text x="210.9" y="114">Control Signal</text>
<text x="153.1" y="121.5">+5V5</text>
<text x="153.1" y="123.3">12V</text>
<text x="164.8" y="125.7" transform="rotate(-90 164.8 125.7)">ModHi</text>
<text x="166.7" y="125.9" transform="rotate(-90 166.7 125.9)">ModLo</text>
<text x="173.9" y="125.2">MV_V_Read</text>
<text x="174.3" y="123.3">LV_V_Read</text>
<text x="174.6" y="121.5">DC_Current</text>
<text x="73" y="127">HV_12V+</text>
<text x="73" y="128.9">12V-</text>
<text x="87.1" y="127">LV_DC+</text>
<text x="153.1" y="127">LV_DC+</text>
<text x="153.1" y="128.9">MV_DC+</text>
<text x="153.1" y="130.8">HV_DC+</text>
<text x="163" y="129.2" transform="rotate(-90 163 129.2)">ModControl</text>
<text x="168.6" y="127.8" transform="rotate(-90 168.6 127.8)">LV_Relay</text>
<text x="170.4" y="128.3" transform="rotate(-90 170.4 128.3)">MV_Relay</text>
<text x="172.3" y="128.1" transform="rotate(-90 172.3 128.1)">HV_Relay</text>
<text x="174.2" y="127">HV_V_Read</text>
<text x="175.1" y="130.8">DC_Output</text>
<text x="73" y="132.6">User_Input</text>
<text x="73" y="140.1">MV_12V+</text>
<text x="73" y="141.9">12V-</text>
<text x="86.7" y="140.1">MV_DC+</text>
<text x="73" y="145.7">User_Input</text>
<text x="73" y="153.1">LV_12V+</text>
<text x="73" y="155">12V-</text>
<text x="87" y="153.1">HV_DC+</text>
<text x="73" y="158.7">User_Input</text>
</g>
</svg>
